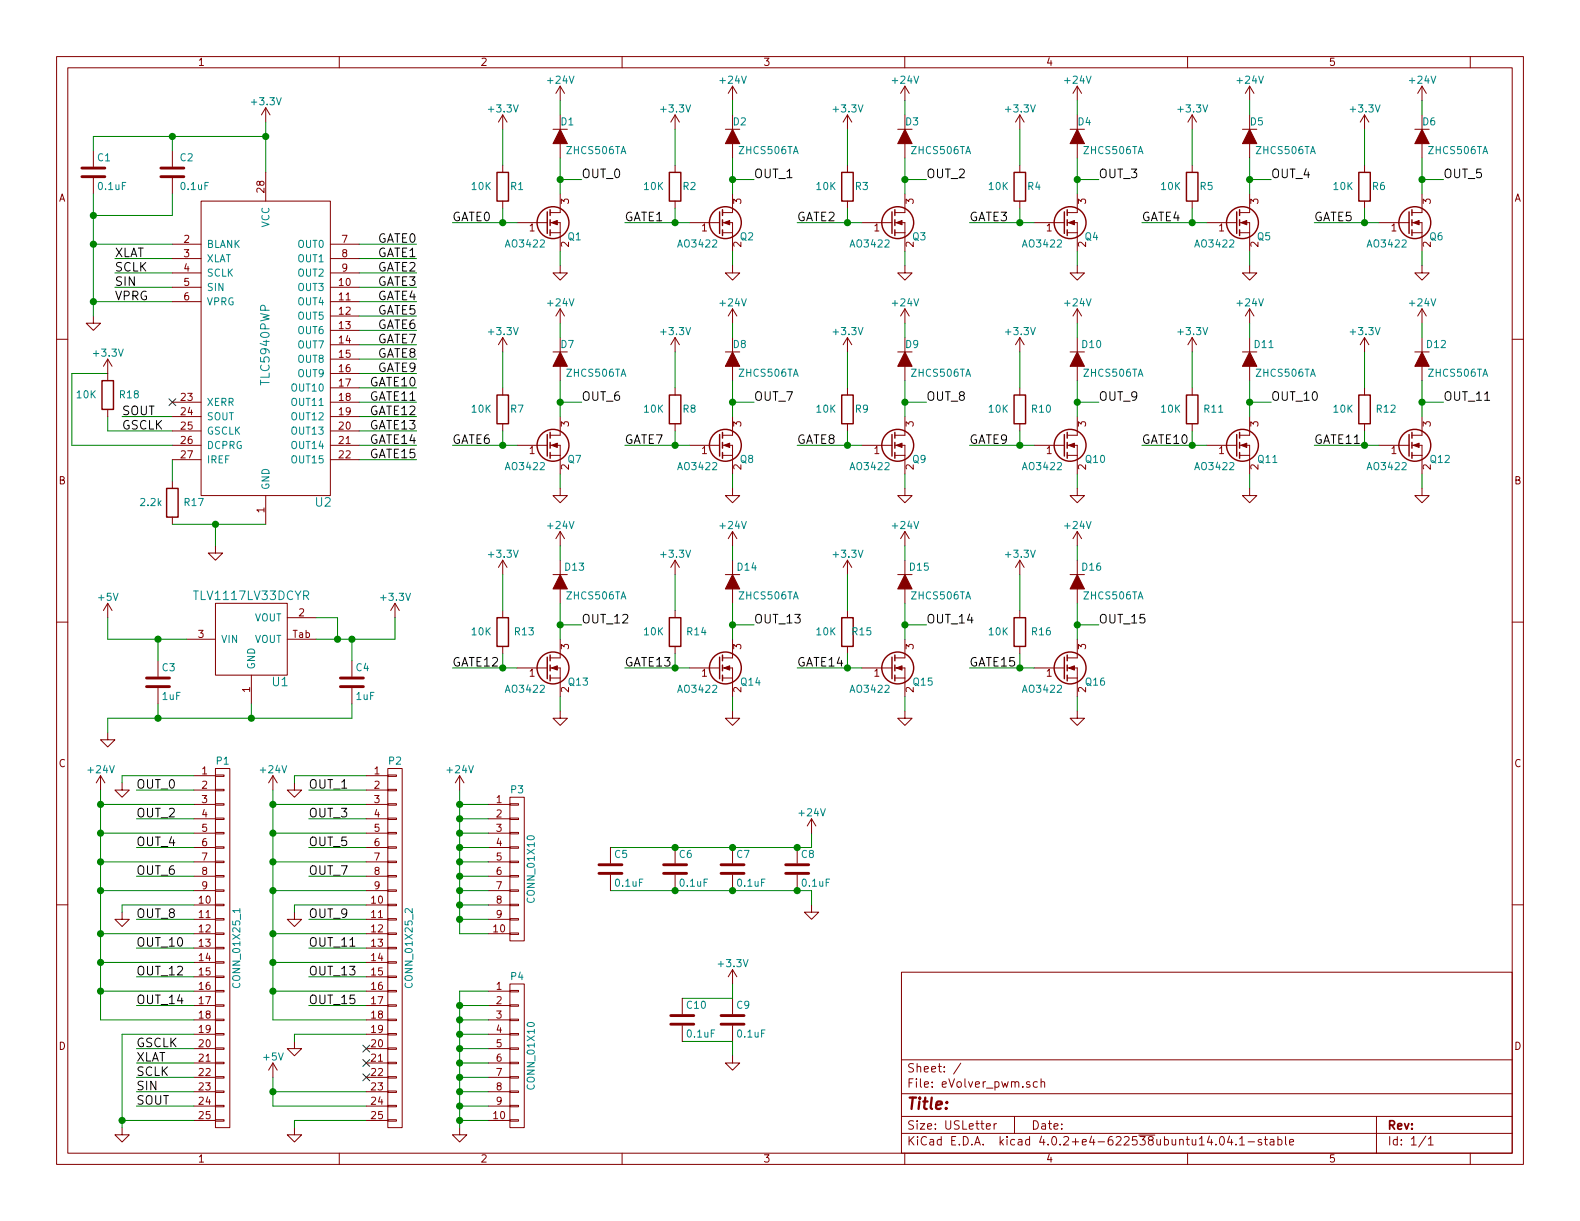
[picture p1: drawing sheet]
<svg xmlns="http://www.w3.org/2000/svg" width="279mm" height="216mm" viewBox="0 0 279 216" stroke-linecap="round" stroke-linejoin="round" font-family="sans-serif">
<g fill="none" stroke="#840000" stroke-width=".18">
<path d="M10 10h259.4v195.9h-259.4zM12 12h255.4v191.9h-255.4zM47 19.1l-.8 1.2M47 19.1v2.5M47 19.1l.8 1.2M60 10v2M99.1 15.2v2.6M99.1 15.2l-.8 1.3M99.1 15.2l.7 1.3M110 10v2M129.5 15.2v2.6M129.5 15.2l-.7 1.3"/>
<path d="M129.5 15.2l.8 1.3M160 10v2M160 15.2v2.6M160 15.2l-.7 1.3M160 15.2l.8 1.3M190.5 15.2v2.6M190.5 15.2l-.8 1.3M190.5 15.2l.8 1.3M210 10v2M221 15.2v2.6M221 15.2l-.8 1.3M221 15.2l.7 1.3"/>
<path d="M251.5 15.2v2.6M251.5 15.2l-.8 1.3M251.5 15.2l.7 1.3M260 10v2M16.5 26.7v2.8M16.5 31.5v2.8M30.5 26.7v2.8M30.5 31.5v2.8M35.6 35.6h22.8v52h-22.8zM47 30.5v5.1M88.9 20.3v2.6M88.9 29.2v1.3"/>
<path d="M88.9 35.6v1.2M88.9 20.3l-.8 1.3M88.9 20.3l.8 1.3M91.4 39.4h5.4M97.3 39.4h1.8v5.1M97.8 22.9h2.5M99.1 34.3v3.3h-1.8M99.1 20.3v2.6M99.1 25.4v2.5M119.4 20.3v2.6M119.4 29.2v1.3M119.4 35.6v1.2"/>
<path d="M119.4 20.3l-.8 1.3M119.4 20.3l.7 1.3M121.9 39.4h5.4M127.8 39.4h1.7v5.1M128.3 22.9h2.5M129.5 34.3v3.3h-1.7M129.5 20.3v2.6M129.5 25.4v2.5M149.9 20.3v2.6M149.9 29.2v1.3M149.9 35.6v1.2M149.9 20.3l-.8 1.3"/>
<path d="M149.9 20.3l.7 1.3M152.4 39.4h5.3M158.2 39.4h1.8v5.1M158.7 22.9h2.6M160 34.3v3.3h-1.8M160 20.3v2.6M160 25.4v2.5M180.3 20.3v2.6M180.3 29.2v1.3M180.3 35.6v1.2M180.3 20.3l-.7 1.3M180.3 20.3l.8 1.3"/>
<path d="M182.9 39.4h5.3M188.7 39.4h1.8v5.1M189.2 22.9h2.6M190.5 34.3v3.3h-1.8M190.5 20.3v2.6M190.5 25.4v2.5M210.8 20.3v2.6M210.8 29.2v1.3M210.8 35.6v1.2M210.8 20.3l-.7 1.3M210.8 20.3l.8 1.3M213.4 39.4h5.3"/>
<path d="M219.2 39.4h1.8v5.1M219.7 22.9h2.5M221 34.3v3.3h-1.8M221 20.3v2.6M221 25.4v2.5M241.3 20.3v2.6M241.3 29.2v1.3M241.3 35.6v1.2M241.3 20.3l-.8 1.3M241.3 20.3l.8 1.3M243.8 39.4h5.4M249.7 39.4h1.8v5.1"/>
<path d="M250.2 22.9h2.5M251.5 34.3v3.3h-1.8M251.5 20.3v2.6M251.5 25.4v2.5M10 60h2M16.5 55.9v1.3h1.3l-1.3 1.2-1.3-1.2h1.3M30.5 43.2h5.1M30.5 45.7h5.1M30.5 48.3h5.1M30.5 50.8h5.1M30.5 53.3h5.1M58.4 43.2h5.1"/>
<path d="M58.4 45.7h5.1M58.4 48.3h5.1M58.4 50.8h5.1M58.4 53.3h5.1M58.4 55.9h5.1M58.4 58.4h5.1M88.9 59.7v2.5M88.9 59.7l-.8 1.3M88.9 59.7l.8 1.3M97.3 41.1h1.8M99.1 47v1.3h1.2l-1.2 1.2-1.3-1.2h1.3M99.1 54.6v2.6"/>
<path d="M99.1 59.7v2.5M99.1 54.6l-.8 1.3M99.1 54.6l.7 1.3M119.4 59.7v2.5M119.4 59.7l-.8 1.3M119.4 59.7l.7 1.3M127.8 41.1h1.7M129.5 47v1.3h1.3l-1.3 1.2-1.2-1.2h1.2M129.5 54.6v2.6M129.5 59.7v2.5M129.5 54.6l-.7 1.3M129.5 54.6l.8 1.3"/>
<path d="M149.9 59.7v2.5M149.9 59.7l-.8 1.3M149.9 59.7l.7 1.3M158.2 41.1h1.8M160 47v1.3h1.3l-1.3 1.2-1.3-1.2h1.3M160 54.6v2.6M160 59.7v2.5M160 54.6l-.7 1.3M160 54.6l.8 1.3M180.3 59.7v2.5M180.3 59.7l-.7 1.3M180.3 59.7l.8 1.3"/>
<path d="M188.7 41.1h1.8M190.5 47v1.3h1.3l-1.3 1.2-1.3-1.2h1.3M190.5 54.6v2.6M190.5 59.7v2.5M190.5 54.6l-.8 1.3M190.5 54.6l.8 1.3M210.8 59.7v2.5M210.8 59.7l-.7 1.3M210.8 59.7l.8 1.3M219.2 41.1h1.8M221 47v1.3h1.2l-1.2 1.2-1.3-1.2h1.3M221 54.6v2.6"/>
<path d="M221 59.7v2.5M221 54.6l-.8 1.3M221 54.6l.7 1.3M241.3 59.7v2.5M241.3 59.7l-.8 1.3M241.3 59.7l.8 1.3M249.7 41.1h1.8M251.5 47v1.3h1.2l-1.2 1.2-1.3-1.2h1.3M251.5 54.6v2.6M251.5 59.7v2.5M251.5 54.6l-.8 1.3M251.5 54.6l.7 1.3"/>
<path d="M267.4 60h2M19 63.5v3.8M19 72.4v1.3M19 63.5l-.7 1.3M19 63.5l.8 1.3M30.5 76.2h5.1M30.5 78.7h5.1M30.5 71.1h5.1M30.5 73.7h5.1M58.4 76.2h5.1M58.4 78.7h5.1M58.4 71.1h5.1"/>
<path d="M58.4 61h5.1M58.4 73.7h5.1M58.4 63.5h5.1M58.4 66h5.1M58.4 68.6h5.1M88.9 68.6v1.3M88.9 74.9v1.3M91.4 78.7h5.4M97.3 78.7h1.8v5.1M97.8 62.2h2.5M99.1 64.8v2.5M99.1 73.7v3.3h-1.8"/>
<path d="M119.4 68.6v1.3M119.4 74.9v1.3M121.9 78.7h5.4M127.8 78.7h1.7v5.1M128.3 62.2h2.5M129.5 64.8v2.5M129.5 73.7v3.3h-1.7M149.9 68.6v1.3M149.9 74.9v1.3M152.4 78.7h5.3M158.2 78.7h1.8v5.1M158.7 62.2h2.6"/>
<path d="M160 64.8v2.5M160 73.7v3.3h-1.8M180.3 68.6v1.3M180.3 74.9v1.3M182.9 78.7h5.3M188.7 78.7h1.8v5.1M189.2 62.2h2.6M190.5 64.8v2.5M190.5 73.7v3.3h-1.8M210.8 68.6v1.3M210.8 74.9v1.3M213.4 78.7h5.3"/>
<path d="M219.2 78.7h1.8v5.1M219.7 62.2h2.5M221 64.8v2.5M221 73.7v3.3h-1.8M241.3 68.6v1.3M241.3 74.9v1.3M243.8 78.7h5.4M249.7 78.7h1.8v5.1M250.2 62.2h2.5M251.5 64.8v2.5M251.5 73.7v3.3h-1.8M30.5 85.1v1.3"/>
<path d="M30.5 91.4v1.3M30.5 81.3h5.1M38.1 96.5v1.3h1.3l-1.3 1.3-1.3-1.3h1.3M47 87.6v5.1M58.4 81.3h5.1M88.9 99.1v2.5M88.9 99.1l-.8 1.2M88.9 99.1l.8 1.2M97.3 80.5h1.8M99.1 86.4v1.2h1.2l-1.2 1.3-1.3-1.3h1.3M99.1 94v2.5M99.1 99.1v2.5"/>
<path d="M99.1 94l-.8 1.3M99.1 94l.7 1.3M119.4 99.1v2.5M119.4 99.1l-.8 1.2M119.4 99.1l.7 1.2M127.8 80.5h1.7M129.5 86.4v1.2h1.3l-1.3 1.3-1.2-1.3h1.2M129.5 94v2.5M129.5 99.1v2.5M129.5 94l-.7 1.3M129.5 94l.8 1.3M149.9 99.1v2.5"/>
<path d="M149.9 99.1l-.8 1.2M149.9 99.1l.7 1.2M158.2 80.5h1.8M160 86.4v1.2h1.3l-1.3 1.3-1.3-1.3h1.3M160 94v2.5M160 99.1v2.5M160 94l-.7 1.3M160 94l.8 1.3M180.3 99.1v2.5M180.3 99.1l-.7 1.2M180.3 99.1l.8 1.2M188.7 80.5h1.8"/>
<path d="M190.5 86.4v1.2h1.3l-1.3 1.3-1.3-1.3h1.3M190.5 94v2.5M190.5 99.1v2.5M190.5 94l-.8 1.3M190.5 94l.8 1.3M219.2 80.5h1.8M221 86.4v1.2h1.2l-1.2 1.3-1.3-1.3h1.3M249.7 80.5h1.8M251.5 86.4v1.2h1.2l-1.2 1.3-1.3-1.3h1.3M10 110h2M19 106.7l-.7 1.3M19 106.7v2.5"/>
<path d="M19 106.7l.8 1.3M27.9 116.8v2.8M33 113h5.1M38.1 106.7h12.7v12.7h-12.7zM44.4 119.4v5.1M50.8 109.2h5.1M50.8 113h5.1M62.2 116.8v2.8M69.8 106.7l-.7 1.3M69.8 106.7v2.5M69.8 106.7l.8 1.3M88.9 108v1.2"/>
<path d="M88.9 114.3v1.3M91.4 118.1h5.4M97.3 118.1h1.8v5.1M97.3 119.9h1.8M97.8 101.6h2.5M99.1 104.1v2.6M99.1 113v3.3h-1.8M119.4 108v1.2M119.4 114.3v1.3M121.9 118.1h5.4M127.8 118.1h1.7v5.1M127.8 119.9h1.7"/>
<path d="M128.3 101.6h2.5M129.5 104.1v2.6M129.5 113v3.3h-1.7M149.9 108v1.2M149.9 114.3v1.3M152.4 118.1h5.3M158.2 118.1h1.8v5.1M158.2 119.9h1.8M158.7 101.6h2.6M160 104.1v2.6M160 113v3.3h-1.8M180.3 108v1.2"/>
<path d="M180.3 114.3v1.3M182.9 118.1h5.3M188.7 118.1h1.8v5.1M188.7 119.9h1.8M189.2 101.6h2.6M190.5 104.1v2.6M190.5 113v3.3h-1.8M267.4 110h2M17.8 137.2l-.8 1.2M17.8 137.2v2.5M17.8 137.2l.7 1.2M19 129.5v1.3h1.3l-1.3 1.3-1.2-1.3h1.2"/>
<path d="M21.6 138.4v1.3h1.3l-1.3 1.3-1.3-1.3h1.3M27.9 121.7v2.8M34.3 137.2h3.8M34.3 139.7h3.8M38.1 135.9h2.5v63.5h-2.5zM38.1 139.6h1.5v.2h-1.5zM38.1 137h1.5v.3h-1.5zM48.3 137.2l-.8 1.2M48.3 137.2v2.5M48.3 137.2l.7 1.2M52.1 138.4v1.3h1.2l-1.2 1.3-1.3-1.3h1.3M62.2 121.7v2.8"/>
<path d="M64.8 137.2h3.8M64.8 139.7h3.8M68.6 135.9h2.5v63.5h-2.5zM68.6 139.6h1.5v.2h-1.5zM68.6 137h1.5v.3h-1.5zM81.3 137.2l-.8 1.2M81.3 137.2v2.5M81.3 137.2l.7 1.2M99.1 125.7v1.3h1.2l-1.2 1.3-1.3-1.3h1.3M129.5 125.7v1.3h1.3l-1.3 1.3-1.2-1.3h1.2M160 125.7v1.3h1.3l-1.3 1.3-1.3-1.3h1.3M190.5 125.7v1.3h1.3l-1.3 1.3-1.3-1.3h1.3"/>
<path d="M10 160h2M34.3 142.2h3.8M34.3 144.8h3.8M34.3 147.3h3.8M34.3 149.9h3.8M34.3 152.4h3.8M34.3 154.9h3.8M34.3 157.5h3.8M38.1 159.9h1.5v.2h-1.5zM38.1 157.4h1.5v.2h-1.5zM38.1 154.8h1.5v.3h-1.5zM38.1 152.3h1.5v.2h-1.5z"/>
<path d="M38.1 149.7h1.5v.3h-1.5zM38.1 147.2h1.5v.2h-1.5zM38.1 144.7h1.5v.2h-1.5zM38.1 142.1h1.5v.3h-1.5zM64.8 142.2h3.8M64.8 144.8h3.8M64.8 147.3h3.8M64.8 149.9h3.8M64.8 152.4h3.8M64.8 154.9h3.8M64.8 157.5h3.8M68.6 159.9h1.5v.2h-1.5z"/>
<path d="M68.6 157.4h1.5v.2h-1.5zM68.6 154.8h1.5v.3h-1.5zM68.6 152.3h1.5v.2h-1.5zM68.6 149.7h1.5v.3h-1.5zM68.6 147.2h1.5v.2h-1.5zM68.6 144.7h1.5v.2h-1.5zM68.6 142.1h1.5v.3h-1.5zM86.4 142.2h3.8M86.4 144.8h3.8M86.4 147.3h3.8M86.4 149.9h3.8M86.4 152.4h3.8"/>
<path d="M86.4 154.9h3.8M86.4 157.5h3.8M90.2 159.9h1.5v.2h-1.5zM90.2 157.4h1.5v.2h-1.5zM90.2 154.8h1.5v.3h-1.5zM90.2 152.3h1.5v.2h-1.5zM90.2 149.7h1.5v.3h-1.5zM90.2 147.2h1.5v.2h-1.5zM90.2 144.7h1.5v.2h-1.5zM90.2 142.1h1.5v.3h-1.5zM90.2 141h2.5v25.4h-2.5zM107.9 149.9v2.8"/>
<path d="M107.9 154.7v2.8M119.4 149.9v2.8M119.4 154.7v2.8M129.5 149.9v2.8M129.5 154.7v2.8M141 149.9v2.8M141 154.7v2.8M143.5 144.8l-.8 1.3M143.5 144.8v2.5M143.5 144.8l.8 1.3M267.4 160h2M21.6 161.3v1.3h1.3l-1.3 1.2-1.3-1.2h1.3"/>
<path d="M34.3 160h3.8M34.3 162.6h3.8M34.3 165.1h3.8M34.3 167.6h3.8M34.3 170.2h3.8M34.3 172.7h3.8M34.3 175.3h3.8M34.3 177.8h3.8M38.1 177.7h1.5v.2h-1.5zM38.1 175.1h1.5v.3h-1.5zM38.1 172.6h1.5v.2h-1.5zM38.1 170.1h1.5v.2h-1.5z"/>
<path d="M38.1 167.5h1.5v.3h-1.5zM38.1 165h1.5v.2h-1.5zM38.1 162.4h1.5v.3h-1.5zM52.1 161.3v1.3h1.2l-1.2 1.2-1.3-1.2h1.3M64.8 160h3.8M64.8 162.6h3.8M64.8 165.1h3.8M64.8 167.6h3.8M64.8 170.2h3.8M64.8 172.7h3.8M64.8 175.3h3.8M64.8 177.8h3.8"/>
<path d="M68.6 177.7h1.5v.2h-1.5zM68.6 175.1h1.5v.3h-1.5zM68.6 172.6h1.5v.2h-1.5zM68.6 170.1h1.5v.2h-1.5zM68.6 167.5h1.5v.3h-1.5zM68.6 165h1.5v.2h-1.5zM68.6 162.4h1.5v.3h-1.5zM86.4 160h3.8M86.4 162.6h3.8M86.4 165.1h3.8M86.4 175.3h3.8M86.4 177.8h3.8"/>
<path d="M90.2 165h1.5v.2h-1.5zM90.2 162.4h1.5v.3h-1.5zM90.2 177.7h1.5v.2h-1.5zM90.2 175.1h1.5v.3h-1.5zM90.2 174h2.5v25.4h-2.5zM120.6 176.5v2.8M129.5 171.5v2.5M129.5 176.5v2.8M129.5 171.5l-.7 1.2M129.5 171.5l.8 1.2M143.5 160v1.3h1.3l-1.3 1.3-1.3-1.3h1.3M159.4 171.9h108v32h-108z"/>
<path d="M21.6 199.4v1.3h1.3l-1.3 1.2-1.3-1.2h1.3M34.3 185.4h3.8M34.3 188h3.8M34.3 190.5h3.8M34.3 193h3.8M34.3 195.6h3.8M34.3 198.1h3.8M34.3 180.3h3.8M34.3 182.9h3.8M38.1 198h1.5v.2h-1.5zM38.1 195.5h1.5v.2h-1.5zM38.1 192.9h1.5v.3h-1.5z"/>
<path d="M38.1 190.4h1.5v.2h-1.5zM38.1 187.8h1.5v.3h-1.5zM38.1 185.3h1.5v.2h-1.5zM38.1 182.8h1.5v.2h-1.5zM38.1 180.2h1.5v.3h-1.5zM48.3 188v2.5M48.3 188l-.8 1.2M48.3 188l.7 1.2M52.1 199.4v1.3h1.2l-1.2 1.2-1.3-1.2h1.3M52.1 184.2v1.2h1.2l-1.2 1.3-1.3-1.3h1.3M64.8 185.4h3.8M64.8 188h3.8"/>
<path d="M64.8 190.5h3.8M64.8 193h3.8M64.8 195.6h3.8M64.8 198.1h3.8M64.8 180.3h3.8M64.8 182.9h3.8M68.6 198h1.5v.2h-1.5zM68.6 195.5h1.5v.2h-1.5zM68.6 192.9h1.5v.3h-1.5zM68.6 190.4h1.5v.2h-1.5zM68.6 187.8h1.5v.3h-1.5zM68.6 185.3h1.5v.2h-1.5z"/>
<path d="M68.6 182.8h1.5v.2h-1.5zM68.6 180.2h1.5v.3h-1.5zM81.3 199.4v1.3h1.2l-1.2 1.2-1.3-1.2h1.3M86.4 185.4h3.8M86.4 188h3.8M86.4 190.5h3.8M86.4 193h3.8M86.4 195.6h3.8M86.4 198.1h3.8M86.4 180.3h3.8M86.4 182.9h3.8M90.2 198h1.5v.2h-1.5z"/>
<path d="M90.2 195.5h1.5v.2h-1.5zM90.2 192.9h1.5v.3h-1.5zM90.2 190.4h1.5v.2h-1.5zM90.2 187.8h1.5v.3h-1.5zM90.2 185.3h1.5v.2h-1.5zM90.2 182.8h1.5v.2h-1.5zM90.2 180.2h1.5v.3h-1.5zM120.6 181.4v2.8M129.5 186.7v1.3h1.3l-1.3 1.2-1.2-1.2h1.2M129.5 181.4v2.8M159.4 197.4h108M159.4 193.4h108"/>
<path d="M159.4 187.4h108M169.9 188l-1.3 1.9M174.4 199.2l.7-.2v-.2l-.4-.1-.3 .2 .1 .7h.6M175.8 198.7v1M176.2 198.7l-.4 .3M179.4 197.4v3M182.1 191.3a.37 .37 0 0 0-.6 .2l.1 .2 .5 .1 .1 .2-.3 .3-.4-.1M183.4 191.3h-.4l-.3 .2 .1 .6 .2 .2 .4-.1M184.1 191.4l.2-.1h.4v1M184.1 190.8v1.5M243.4 197.4v6.5M60 203.9v2"/>
<path d="M110 203.9v2M159.4 200.4h108M160 203.9v2M210 203.9v2M215.8 201.1l.2-.1a.81 .81 0 0 1 .6 .6 .81 .81 0 0 1-.3 .8l-.1 .1a.79 .79 0 0 1-.4-1.4zM217.4 200.9l-.3 1.1h.9M217.8 201.5v1M218.6 202.3v.2M219.2 201.4l.4-.4v1.5M219.2 202.5h.9M220.7 201.9h1.1M223.1 201.5a.37 .37 0 0 0-.6 .2l.1 .2 .5 .1v.2l-.2 .3-.4-.1"/>
<path d="M223.6 201.5h.5M223.8 201v1.3l.3 .2M224.6 201.5h.6l.1 1M225.3 201.8l-.5 .1-.2 .2 .2 .4 .5-.1M226 201.5h.4l.3 .3-.1 .6h-.6M226 201v1.5M227.3 201v1.3l.2 .2M228 202l.8-.2-.1-.3h-.4l-.3 .2 .1 .7h.6M252.1 200.9l-1.2 1.9M252.6 201.4l.4-.4v1.5M252.6 202.5h.8M260 203.9v2"/>
</g>
<g fill="none" stroke="#840000" stroke-width=".51">
<path d="M14.5 31.2h4M14.5 29.7h4M28.4 31.2h4.1M28.4 29.7h4.1M25.9 119.9h4.1M60.2 119.9h4.1M25.9 121.4h4.1M60.2 121.4h4.1M105.9 154.4h4.1M105.9 152.9h4.1M117.3 154.4h4.1M117.3 152.9h4.1"/>
<path d="M127.5 154.4h4.1M127.5 152.9h4.1M138.9 154.4h4.1M138.9 152.9h4.1M118.6 179.6h4.1M127.5 179.6h4.1M118.6 181.1h4.1M127.5 181.1h4.1"/>
</g>
<g fill="none" stroke="#840000" stroke-width=".25">
<path d="M87.9 30.5h2v5.1h-2zM96.8 37.5v3.8M97.3 37.1v1M97.3 38.9v1M118.4 30.5h2v5.1h-2zM127.3 37.5v3.8M127.8 37.1v1M127.8 38.9v1M148.8 30.5h2.1v5.1h-2.1zM157.7 37.5v3.8M158.2 37.1v1M158.2 38.9v1"/>
<path d="M179.3 30.5h2.1v5.1h-2.1zM188.2 37.5v3.8M188.7 37.1v1M188.7 38.9v1M209.8 30.5h2v5.1h-2zM218.7 37.5v3.8M219.2 37.1v1M219.2 38.9v1M240.3 30.5h2v5.1h-2zM249.2 37.5v3.8M249.7 37.1v1M249.7 38.9v1"/>
<path d="M97.3 40.6v1.1M127.8 40.6v1.1M158.2 40.6v1.1M188.7 40.6v1.1M219.2 40.6v1.1M249.7 40.6v1.1M18 67.3h2.1v5.1h-2.1zM87.9 69.9h2v5h-2zM96.8 76.8v3.8M97.3 76.5v1M97.3 78.2v1M118.4 69.9h2v5h-2z"/>
<path d="M127.3 76.8v3.8M127.8 76.5v1M127.8 78.2v1M148.8 69.9h2.1v5h-2.1zM157.7 76.8v3.8M158.2 76.5v1M158.2 78.2v1M179.3 69.9h2.1v5h-2.1zM188.2 76.8v3.8M188.7 76.5v1M188.7 78.2v1M209.8 69.9h2v5h-2z"/>
<path d="M218.7 76.8v3.8M219.2 76.5v1M219.2 78.2v1M240.3 69.9h2v5h-2zM249.2 76.8v3.8M249.7 76.5v1M249.7 78.2v1M29.5 86.4h2v5h-2zM97.3 80v1M127.8 80v1M158.2 80v1M188.7 80v1"/>
<path d="M219.2 80v1M249.7 80v1M87.9 109.2h2v5.1h-2zM96.8 116.2v3.8M97.3 115.8v1M97.3 117.6v1M97.3 119.4v1M118.4 109.2h2v5.1h-2zM127.3 116.2v3.8M127.8 115.8v1M127.8 117.6v1M127.8 119.4v1"/>
<path d="M148.8 109.2h2.1v5.1h-2.1zM157.7 116.2v3.8M158.2 115.8v1M158.2 117.6v1M158.2 119.4v1M179.3 109.2h2.1v5.1h-2.1zM188.2 116.2v3.8M188.7 115.8v1M188.7 117.6v1M188.7 119.4v1"/>
<circle cx="97.8" cy="39.4" r="2.82"/>
<circle cx="128.3" cy="39.4" r="2.82"/>
<circle cx="158.7" cy="39.4" r="2.82"/>
<circle cx="189.2" cy="39.4" r="2.82"/>
<circle cx="219.7" cy="39.4" r="2.82"/>
<circle cx="250.2" cy="39.4" r="2.82"/>
<circle cx="97.8" cy="78.7" r="2.82"/>
<circle cx="128.3" cy="78.7" r="2.82"/>
<circle cx="158.7" cy="78.7" r="2.82"/>
<circle cx="189.2" cy="78.7" r="2.82"/>
<circle cx="219.7" cy="78.7" r="2.82"/>
<circle cx="250.2" cy="78.7" r="2.82"/>
<circle cx="97.8" cy="118.1" r="2.82"/>
<circle cx="128.3" cy="118.1" r="2.82"/>
<circle cx="158.7" cy="118.1" r="2.82"/>
<circle cx="189.2" cy="118.1" r="2.82"/>
</g>
<path d="M42.4 160.7v.7" fill="none" stroke="#008484" stroke-width=".18"/>
<path d="M29.9 70.5l1.2 1.2M31.1 70.5l-1.2 1.2M64.2 189.9l1.2 1.2M64.2 187.4l1.2 1.2M64.2 184.8l1.2 1.2M65.4 189.9l-1.2 1.2M65.4 187.4l-1.2 1.2M65.4 184.8l-1.2 1.2" fill="none" stroke="#000084" stroke-width=".18"/>
<g fill="none" stroke="#008400" stroke-width=".18">
<path d="M99.1 17.8v2.5M129.5 17.8v2.5M160 17.8v2.5M190.5 17.8v2.5M221 17.8v2.5M251.5 17.8v2.5M16.5 34.3v21.6M30.5 24.1v2.6M30.5 34.3v3.8h-14M47 21.6v8.9M47 24.1h-30.5v2.6M80 39.4h11.4"/>
<path d="M88.9 22.9v6.3M88.9 36.8v2.6M99.1 27.9v6.4M99.1 31.8h3.8M110.5 39.4h11.4M119.4 22.9v6.3M119.4 36.8v2.6M129.5 31.8h3.8M129.5 27.9v6.4M141 39.4h11.4M149.9 22.9v6.3M149.9 36.8v2.6"/>
<path d="M160 31.8h3.8M160 27.9v6.4M171.4 39.4h11.5M180.3 22.9v6.3M180.3 36.8v2.6M190.5 31.8h3.8M190.5 27.9v6.4M201.9 39.4h11.5M210.8 22.9v6.3M210.8 36.8v2.6M221 31.8h3.8M221 27.9v6.4"/>
<path d="M232.4 39.4h11.4M241.3 22.9v6.3M241.3 36.8v2.6M251.5 31.8h3.8M251.5 27.9v6.4M16.5 43.2h14M16.5 53.3h14M20.3 45.7h10.2M20.3 48.3h10.2M20.3 50.8h10.2M63.5 43.2h10.2M63.5 45.7h10.2"/>
<path d="M63.5 48.3h10.2M63.5 50.8h10.2M63.5 53.3h10.2M63.5 55.9h10.2M63.5 58.4h10.2M99.1 44.5v2.5M99.1 57.2v2.5M129.5 44.5v2.5M129.5 57.2v2.5M160 44.5v2.5M160 57.2v2.5M190.5 44.5v2.5"/>
<path d="M190.5 57.2v2.5M221 44.5v2.5M221 57.2v2.5M251.5 44.5v2.5M251.5 57.2v2.5M19 73.7v2.5h11.5M19 66h-6.3v12.7h17.8M21.6 73.7h8.9M63.5 61h10.2M63.5 63.5h10.2M63.5 66h10.2M63.5 68.6h10.2"/>
<path d="M63.5 71.1h10.2M63.5 73.7h10.2M63.5 76.2h10.2M63.5 78.7h10.2M80 78.7h11.4M88.9 62.2v6.4M88.9 76.2v2.5M99.1 71.1h3.8M99.1 67.3v6.4M110.5 78.7h11.4M119.4 62.2v6.4M119.4 76.2v2.5"/>
<path d="M129.5 71.1h3.8M129.5 67.3v6.4M141 78.7h11.4M149.9 62.2v6.4M149.9 76.2v2.5M160 71.1h3.8M160 67.3v6.4M171.4 78.7h11.5M180.3 62.2v6.4M180.3 76.2v2.5M190.5 71.1h3.8M190.5 67.3v6.4"/>
<path d="M201.9 78.7h11.5M210.8 62.2v6.4M210.8 76.2v2.5M221 71.1h3.8M221 67.3v6.4M232.4 78.7h11.4M241.3 62.2v6.4M241.3 76.2v2.5M251.5 71.1h3.8M251.5 67.3v6.4M30.5 81.3v3.8M30.5 92.7h16.5"/>
<path d="M38.1 92.7v3.8M63.5 81.3h10.2M99.1 83.8v2.6M99.1 96.5v2.6M129.5 83.8v2.6M129.5 96.5v2.6M160 83.8v2.6M160 96.5v2.6M190.5 83.8v2.6M190.5 96.5v2.6M221 83.8v2.6M251.5 83.8v2.6"/>
<path d="M19 109.2v3.8h14M27.9 113v3.8M55.9 109.2h3.8v3.8M62.2 113v3.8M69.8 109.2v3.8h-13.9M80 118.1h11.4M88.9 101.6v6.4M88.9 115.6v2.5M99.1 106.7v6.3M99.1 110.5h3.8M110.5 118.1h11.4M119.4 101.6v6.4"/>
<path d="M119.4 115.6v2.5M129.5 106.7v6.3M129.5 110.5h3.8M141 118.1h11.4M149.9 101.6v6.4M149.9 115.6v2.5M160 106.7v6.3M160 110.5h3.8M171.4 118.1h11.5M180.3 101.6v6.4M180.3 115.6v2.5M190.5 106.7v6.3"/>
<path d="M190.5 110.5h3.8M17.8 139.7v40.6h16.5M24.1 139.7h10.2M27.9 124.5v2.5M34.3 137.2h-12.7v1.2M44.4 124.5v2.5M48.3 139.7v40.6h16.5M54.6 139.7h10.2M62.2 124.5v2.5h-43.2v2.5M64.8 137.2h-12.7v1.2M81.3 139.7v25.4h5.1M99.1 123.2v2.5"/>
<path d="M129.5 123.2v2.5M160 123.2v2.5M190.5 123.2v2.5M17.8 142.2h16.5M17.8 147.3h16.5M17.8 152.4h16.5M17.8 157.5h16.5M24.1 144.8h10.2M24.1 149.9h10.2M24.1 154.9h10.2M48.3 142.2h16.5M48.3 147.3h16.5"/>
<path d="M48.3 152.4h16.5M48.3 157.5h16.5M54.6 144.8h10.2M54.6 149.9h10.2M54.6 154.9h10.2M81.3 144.8h5.1M81.3 149.9h5.1M81.3 154.9h5.1M81.3 142.2h5.1M81.3 147.3h5.1M81.3 152.4h5.1M81.3 157.5h5.1"/>
<path d="M107.9 157.5h35.6v2.5M143.5 147.3v2.6h-35.6M17.8 165.1h16.5M17.8 170.2h16.5M17.8 175.3h16.5M24.1 162.6h10.2M24.1 167.6h10.2M24.1 172.7h10.2M24.1 177.8h10.2M34.3 160h-12.7v1.3M48.3 165.1h16.5M48.3 170.2h16.5"/>
<path d="M48.3 175.3h16.5M54.6 162.6h10.2M54.6 167.6h10.2M54.6 172.7h10.2M54.6 177.8h10.2M64.8 160h-12.7v1.3M81.3 162.6h5.1M81.3 177.8h5.1M81.3 160h5.1M86.4 175.3h-5.1v24.1M129.5 174v2.5h-8.9M21.6 198.1h12.7"/>
<path d="M24.1 185.4h10.2M24.1 188h10.2M24.1 190.5h10.2M24.1 193h10.2M24.1 195.6h10.2M34.3 182.9h-12.7v16.5M48.3 193h16.5M48.3 190.5v5.1h16.5M64.8 182.9h-12.7v1.3M64.8 198.1h-12.7v1.3M81.3 185.4h5.1M81.3 188h5.1"/>
<path d="M81.3 190.5h5.1M81.3 193h5.1M81.3 195.6h5.1M81.3 180.3h5.1M81.3 198.1h5.1M81.3 182.9h5.1M120.6 184.2h8.9v2.5"/>
</g>
<g fill="#008400" stroke="#008400" stroke-width=".25">
<circle cx="44.5" cy="127" r=".51"/>
<circle cx="62.2" cy="113" r=".51"/>
<circle cx="27.9" cy="113" r=".51"/>
<circle cx="27.9" cy="127" r=".51"/>
<circle cx="38.1" cy="92.7" r=".51"/>
<circle cx="17.8" cy="142.2" r=".51"/>
<circle cx="17.8" cy="147.3" r=".51"/>
<circle cx="17.8" cy="152.4" r=".51"/>
<circle cx="17.8" cy="157.5" r=".51"/>
<circle cx="17.8" cy="165.1" r=".51"/>
<circle cx="17.8" cy="170.2" r=".51"/>
<circle cx="17.8" cy="175.3" r=".51"/>
<circle cx="48.3" cy="142.2" r=".51"/>
<circle cx="48.3" cy="147.3" r=".51"/>
<circle cx="48.3" cy="152.4" r=".51"/>
<circle cx="48.3" cy="157.5" r=".51"/>
<circle cx="48.3" cy="165.1" r=".51"/>
<circle cx="48.3" cy="170.2" r=".51"/>
<circle cx="48.3" cy="175.3" r=".51"/>
<circle cx="21.6" cy="198.1" r=".51"/>
<circle cx="16.5" cy="53.3" r=".51"/>
<circle cx="16.5" cy="43.2" r=".51"/>
<circle cx="16.5" cy="38.1" r=".51"/>
<circle cx="47" cy="24.1" r=".51"/>
<circle cx="30.5" cy="24.1" r=".51"/>
<circle cx="81.3" cy="142.2" r=".51"/>
<circle cx="81.3" cy="144.8" r=".51"/>
<circle cx="81.3" cy="162.6" r=".51"/>
<circle cx="81.3" cy="160" r=".51"/>
<circle cx="81.3" cy="157.5" r=".51"/>
<circle cx="81.3" cy="154.9" r=".51"/>
<circle cx="81.3" cy="152.4" r=".51"/>
<circle cx="81.3" cy="149.9" r=".51"/>
<circle cx="81.3" cy="147.3" r=".51"/>
<circle cx="81.3" cy="177.8" r=".51"/>
<circle cx="81.3" cy="180.3" r=".51"/>
<circle cx="81.3" cy="182.9" r=".51"/>
<circle cx="81.3" cy="185.4" r=".51"/>
<circle cx="81.3" cy="188" r=".51"/>
<circle cx="81.3" cy="190.5" r=".51"/>
<circle cx="81.3" cy="193" r=".51"/>
<circle cx="81.3" cy="195.6" r=".51"/>
<circle cx="81.3" cy="198.1" r=".51"/>
<circle cx="88.9" cy="39.4" r=".51"/>
<circle cx="99.1" cy="31.8" r=".51"/>
<circle cx="59.7" cy="113" r=".51"/>
<circle cx="48.3" cy="193" r=".51"/>
<circle cx="119.4" cy="39.4" r=".51"/>
<circle cx="129.5" cy="31.8" r=".51"/>
<circle cx="149.9" cy="39.4" r=".51"/>
<circle cx="160" cy="31.8" r=".51"/>
<circle cx="180.3" cy="39.4" r=".51"/>
<circle cx="190.5" cy="31.8" r=".51"/>
<circle cx="210.8" cy="39.4" r=".51"/>
<circle cx="221" cy="31.8" r=".51"/>
<circle cx="241.3" cy="39.4" r=".51"/>
<circle cx="251.5" cy="31.8" r=".51"/>
<circle cx="88.9" cy="78.7" r=".51"/>
<circle cx="99.1" cy="71.1" r=".51"/>
<circle cx="119.4" cy="78.7" r=".51"/>
<circle cx="129.5" cy="71.1" r=".51"/>
<circle cx="149.9" cy="78.7" r=".51"/>
<circle cx="160" cy="71.1" r=".51"/>
<circle cx="180.3" cy="78.7" r=".51"/>
<circle cx="190.5" cy="71.1" r=".51"/>
<circle cx="210.8" cy="78.7" r=".51"/>
<circle cx="221" cy="71.1" r=".51"/>
<circle cx="241.3" cy="78.7" r=".51"/>
<circle cx="251.5" cy="71.1" r=".51"/>
<circle cx="88.9" cy="118.1" r=".51"/>
<circle cx="99.1" cy="110.5" r=".51"/>
<circle cx="119.4" cy="118.1" r=".51"/>
<circle cx="129.5" cy="110.5" r=".51"/>
<circle cx="149.9" cy="118.1" r=".51"/>
<circle cx="160" cy="110.5" r=".51"/>
<circle cx="180.3" cy="118.1" r=".51"/>
<circle cx="190.5" cy="110.5" r=".51"/>
<circle cx="119.4" cy="149.9" r=".51"/>
<circle cx="119.4" cy="157.5" r=".51"/>
<circle cx="129.5" cy="157.5" r=".51"/>
<circle cx="129.5" cy="149.9" r=".51"/>
<circle cx="141" cy="149.9" r=".51"/>
<circle cx="141" cy="157.5" r=".51"/>
</g>
<g fill="#840000" stroke="#840000" stroke-width=".18">
<path d="M97.5 39.4l1.1-.4v.8z"/>
<path d="M99.1 22.9l1.2 2.5h-2.5z"/>
<path d="M128 39.4l1-.4v.8z"/>
<path d="M129.5 22.9l1.3 2.5h-2.5z"/>
<path d="M158.5 39.4l1-.4v.8z"/>
<path d="M160 22.9l1.3 2.5h-2.6z"/>
<path d="M189 39.4l1-.4v.8z"/>
<path d="M190.5 22.9l1.3 2.5h-2.6z"/>
<path d="M219.5 39.4l1-.4v.8z"/>
<path d="M221 22.9l1.2 2.5h-2.5z"/>
<path d="M249.9 39.4l1.1-.4v.8z"/>
<path d="M251.5 22.9l1.2 2.5h-2.5z"/>
<path d="M97.5 78.7l1.1-.3v.7z"/>
<path d="M99.1 62.2l1.2 2.6h-2.5z"/>
<path d="M128 78.7l1-.3v.7z"/>
<path d="M129.5 62.2l1.3 2.6h-2.5z"/>
<path d="M158.5 78.7l1-.3v.7z"/>
<path d="M160 62.2l1.3 2.6h-2.6z"/>
<path d="M189 78.7l1-.3v.7z"/>
<path d="M190.5 62.2l1.3 2.6h-2.6z"/>
<path d="M219.5 78.7l1-.3v.7z"/>
<path d="M221 62.2l1.2 2.6h-2.5z"/>
<path d="M249.9 78.7l1.1-.3v.7z"/>
<path d="M251.5 62.2l1.2 2.6h-2.5z"/>
<path d="M97.5 118.1l1.1-.4v.8z"/>
<path d="M99.1 101.6l1.2 2.5h-2.5z"/>
<path d="M128 118.1l1-.4v.8z"/>
<path d="M129.5 101.6l1.3 2.5h-2.5z"/>
<path d="M158.5 118.1l1-.4v.8z"/>
<path d="M160 101.6l1.3 2.5h-2.6z"/>
<path d="M189 118.1l1-.4v.8z"/>
<path d="M190.5 101.6l1.3 2.5h-2.6z"/>
</g>
<text font-size="2.8" fill="#840000" x="160.4" y="196.2">Title:</text>
<g font-size="2.1">
<text x="102.9" y="31.5">OUT_0</text>
<text x="133.3" y="31.5">OUT_1</text>
<text x="163.8" y="31.5">OUT_2</text>
<text x="194.3" y="31.5">OUT_3</text>
<text x="224.8" y="31.5">OUT_4</text>
<text x="255.3" y="31.5">OUT_5</text>
<text x="80" y="39.1">GATE0</text>
<text x="110.5" y="39.1">GATE1</text>
<text x="141" y="39.1">GATE2</text>
<text x="171.4" y="39.1">GATE3</text>
<text x="201.9" y="39.1">GATE4</text>
<text x="232.4" y="39.1">GATE5</text>
<text x="20.3" y="45.5">XLAT</text>
<text x="66.6" y="42.9">GATE0</text>
<text x="66.6" y="45.5">GATE1</text>
<text x="20.3" y="48">SCLK</text>
<text x="20.3" y="50.5">SIN</text>
<text x="20.3" y="53.1">VPRG</text>
<text x="66.6" y="48">GATE2</text>
<text x="66.6" y="50.5">GATE3</text>
<text x="66.6" y="53.1">GATE4</text>
<text x="66.6" y="55.6">GATE5</text>
<text x="66.6" y="58.2">GATE6</text>
<text x="66.6" y="60.7">GATE7</text>
<text x="66.6" y="63.2">GATE8</text>
<text x="66.6" y="65.8">GATE9</text>
<text x="65.4" y="68.3">GATE10</text>
<text x="65.4" y="70.9">GATE11</text>
<text x="102.9" y="70.9">OUT_6</text>
<text x="133.3" y="70.9">OUT_7</text>
<text x="163.8" y="70.9">OUT_8</text>
<text x="194.3" y="70.9">OUT_9</text>
<text x="224.8" y="70.9">OUT_10</text>
<text x="255.3" y="70.9">OUT_11</text>
<text x="21.6" y="73.4">SOUT</text>
<text x="21.6" y="75.9">GSCLK</text>
<text x="65.4" y="73.4">GATE12</text>
<text x="65.4" y="75.9">GATE13</text>
<text x="65.4" y="78.5">GATE14</text>
<text x="65.4" y="81">GATE15</text>
<text x="80" y="78.5">GATE6</text>
<text x="110.5" y="78.5">GATE7</text>
<text x="141" y="78.5">GATE8</text>
<text x="171.4" y="78.5">GATE9</text>
<text x="201.9" y="78.5">GATE10</text>
<text x="232.4" y="78.5">GATE11</text>
<text x="102.9" y="110.2">OUT_12</text>
<text x="133.3" y="110.2">OUT_13</text>
<text x="163.8" y="110.2">OUT_14</text>
<text x="194.3" y="110.2">OUT_15</text>
<text x="80" y="117.9">GATE12</text>
<text x="110.5" y="117.9">GATE13</text>
<text x="141" y="117.9">GATE14</text>
<text x="171.4" y="117.9">GATE15</text>
<text x="24.1" y="139.4">OUT_0</text>
<text x="54.6" y="139.4">OUT_1</text>
<text x="24.1" y="144.5">OUT_2</text>
<text x="24.1" y="149.6">OUT_4</text>
<text x="54.6" y="144.5">OUT_3</text>
<text x="54.6" y="149.6">OUT_5</text>
<text x="24.1" y="154.7">OUT_6</text>
<text x="54.6" y="154.7">OUT_7</text>
<text x="24.1" y="162.3">OUT_8</text>
<text x="24.1" y="167.4">OUT_10</text>
<text x="54.6" y="162.3">OUT_9</text>
<text x="54.6" y="167.4">OUT_11</text>
<text x="24.1" y="172.5">OUT_12</text>
<text x="54.6" y="172.5">OUT_13</text>
<text x="24.1" y="177.5">OUT_14</text>
<text x="54.6" y="177.5">OUT_15</text>
<text x="24.1" y="185.2">GSCLK</text>
<text x="24.1" y="187.7">XLAT</text>
<text x="24.1" y="190.2">SCLK</text>
<text x="24.1" y="192.8">SIN</text>
<text x="24.1" y="195.3">SOUT</text>
</g>
<g font-size="2.1" fill="#008484">
<text x="47.7" y="67.8" transform="rotate(-90 47.7 67.8)">TLC5940PWP</text>
<text x="55.8" y="89.6">U2</text>
<text x="34.5" y="106.1">TLV1117LV33DCYR</text>
<text x="48.2" y="121.3">U1</text>
</g>
<g font-size="2.1" fill="#840000">
<text x="160.4" y="189.6">Sheet: /</text>
<text x="160.4" y="192.3">File: eVolver_pwm.sch</text>
<text x="160.4" y="202.5">KiCad E.D.A. kicad 4.0.2+e4-622538ubuntu14.04.1-stable</text>
<text x="160.4" y="199.7">Size: USLetter</text>
<text x="182.4" y="199.7">Date:</text>
<text x="245.4" y="199.7">Rev:</text>
<text x="245.4" y="202.5">Id: 1/1</text>
</g>
<g font-size="1.8" fill="#840000">
<text x="35" y="11.6">1</text>
<text x="85" y="11.6">2</text>
<text x="135" y="11.6">3</text>
<text x="185" y="11.6">4</text>
<text x="235" y="11.6">5</text>
<text x="10.4" y="35.6">A</text>
<text x="46.7" y="34" transform="rotate(-90 46.7 34)">28</text>
<text x="267.8" y="35.6">A</text>
<text x="93.6" y="40.9">1</text>
<text x="100.6" y="36" transform="rotate(-90 100.6 36)">3</text>
<text x="124.1" y="40.9">1</text>
<text x="131.1" y="36" transform="rotate(-90 131.1 36)">3</text>
<text x="154.6" y="40.9">1</text>
<text x="161.5" y="36" transform="rotate(-90 161.5 36)">3</text>
<text x="185.1" y="40.9">1</text>
<text x="192" y="36" transform="rotate(-90 192 36)">3</text>
<text x="215.5" y="40.9">1</text>
<text x="222.5" y="36" transform="rotate(-90 222.5 36)">3</text>
<text x="246" y="40.9">1</text>
<text x="253" y="36" transform="rotate(-90 253 36)">3</text>
<text x="32.5" y="42.9">2</text>
<text x="32.5" y="45.5">3</text>
<text x="60.5" y="42.9">7</text>
<text x="60.5" y="45.5">8</text>
<text x="100.6" y="43.7" transform="rotate(-90 100.6 43.7)">2</text>
<text x="131.1" y="43.7" transform="rotate(-90 131.1 43.7)">2</text>
<text x="161.5" y="43.7" transform="rotate(-90 161.5 43.7)">2</text>
<text x="192" y="43.7" transform="rotate(-90 192 43.7)">2</text>
<text x="222.5" y="43.7" transform="rotate(-90 222.5 43.7)">2</text>
<text x="253" y="43.7" transform="rotate(-90 253 43.7)">2</text>
<text x="32.5" y="48">4</text>
<text x="32.5" y="50.5">5</text>
<text x="32.5" y="53.1">6</text>
<text x="60" y="50.5">10</text>
<text x="60" y="53.1">11</text>
<text x="60.5" y="48">9</text>
<text x="60" y="55.6">12</text>
<text x="60" y="58.2">13</text>
<text x="60" y="60.7">14</text>
<text x="60" y="63.2">15</text>
<text x="60" y="65.8">16</text>
<text x="32.1" y="70.9">23</text>
<text x="60" y="68.3">17</text>
<text x="60" y="70.9">18</text>
<text x="32.1" y="73.4">24</text>
<text x="32.1" y="75.9">25</text>
<text x="60" y="75.9">20</text>
<text x="60" y="73.4">19</text>
<text x="100.6" y="75.4" transform="rotate(-90 100.6 75.4)">3</text>
<text x="131.1" y="75.4" transform="rotate(-90 131.1 75.4)">3</text>
<text x="161.5" y="75.4" transform="rotate(-90 161.5 75.4)">3</text>
<text x="192" y="75.4" transform="rotate(-90 192 75.4)">3</text>
<text x="222.5" y="75.4" transform="rotate(-90 222.5 75.4)">3</text>
<text x="253" y="75.4" transform="rotate(-90 253 75.4)">3</text>
<text x="32.1" y="78.5">26</text>
<text x="32.1" y="81">27</text>
<text x="60" y="78.5">21</text>
<text x="60" y="81">22</text>
<text x="93.6" y="80.3">1</text>
<text x="100.6" y="83" transform="rotate(-90 100.6 83)">2</text>
<text x="124.1" y="80.3">1</text>
<text x="131.1" y="83" transform="rotate(-90 131.1 83)">2</text>
<text x="154.6" y="80.3">1</text>
<text x="161.5" y="83" transform="rotate(-90 161.5 83)">2</text>
<text x="185.1" y="80.3">1</text>
<text x="192" y="83" transform="rotate(-90 192 83)">2</text>
<text x="215.5" y="80.3">1</text>
<text x="222.5" y="83" transform="rotate(-90 222.5 83)">2</text>
<text x="246" y="80.3">1</text>
<text x="253" y="83" transform="rotate(-90 253 83)">2</text>
<text x="10.4" y="85.6">B</text>
<text x="267.8" y="85.6">B</text>
<text x="46.7" y="90.7" transform="rotate(-90 46.7 90.7)">1</text>
<text x="35.1" y="112.8">3</text>
<text x="51.8" y="112.8">Tab</text>
<text x="52.9" y="109">2</text>
<text x="93.6" y="119.6">1</text>
<text x="100.6" y="114.8" transform="rotate(-90 100.6 114.8)">3</text>
<text x="124.1" y="119.6">1</text>
<text x="131.1" y="114.8" transform="rotate(-90 131.1 114.8)">3</text>
<text x="154.6" y="119.6">1</text>
<text x="161.5" y="114.8" transform="rotate(-90 161.5 114.8)">3</text>
<text x="185.1" y="119.6">1</text>
<text x="192" y="114.8" transform="rotate(-90 192 114.8)">3</text>
<text x="44.2" y="122.4" transform="rotate(-90 44.2 122.4)">1</text>
<text x="100.6" y="122.4" transform="rotate(-90 100.6 122.4)">2</text>
<text x="131.1" y="122.4" transform="rotate(-90 131.1 122.4)">2</text>
<text x="161.5" y="122.4" transform="rotate(-90 161.5 122.4)">2</text>
<text x="192" y="122.4" transform="rotate(-90 192 122.4)">2</text>
<text x="10.4" y="135.6">C</text>
<text x="35.7" y="136.9">1</text>
<text x="66.2" y="136.9">1</text>
<text x="267.8" y="135.6">C</text>
<text x="35.7" y="139.4">2</text>
<text x="35.7" y="142">3</text>
<text x="66.2" y="139.4">2</text>
<text x="66.2" y="142">3</text>
<text x="87.8" y="142">1</text>
<text x="35.7" y="144.5">4</text>
<text x="35.7" y="147.1">5</text>
<text x="35.7" y="149.6">6</text>
<text x="66.2" y="144.5">4</text>
<text x="66.2" y="147.1">5</text>
<text x="66.2" y="149.6">6</text>
<text x="87.8" y="144.5">2</text>
<text x="87.8" y="147.1">3</text>
<text x="87.8" y="149.6">4</text>
<text x="35.7" y="152.1">7</text>
<text x="35.7" y="154.7">8</text>
<text x="66.2" y="152.1">7</text>
<text x="66.2" y="154.7">8</text>
<text x="87.8" y="152.1">5</text>
<text x="87.8" y="154.7">6</text>
<text x="35.2" y="159.8">10</text>
<text x="35.7" y="157.2">9</text>
<text x="65.7" y="159.8">10</text>
<text x="66.2" y="157.2">9</text>
<text x="87.8" y="157.2">7</text>
<text x="87.8" y="159.8">8</text>
<text x="35.2" y="162.3">11</text>
<text x="35.2" y="164.8">12</text>
<text x="35.2" y="167.4">13</text>
<text x="65.7" y="162.3">11</text>
<text x="65.7" y="164.8">12</text>
<text x="65.7" y="167.4">13</text>
<text x="87.3" y="164.8">10</text>
<text x="87.8" y="162.3">9</text>
<text x="35.2" y="169.9">14</text>
<text x="35.2" y="172.5">15</text>
<text x="65.7" y="169.9">14</text>
<text x="65.7" y="172.5">15</text>
<text x="35.2" y="175">16</text>
<text x="35.2" y="177.5">17</text>
<text x="65.7" y="175">16</text>
<text x="65.7" y="177.5">17</text>
<text x="87.8" y="175">1</text>
<text x="87.8" y="177.5">2</text>
<text x="10.4" y="185.6">D</text>
<text x="35.2" y="185.2">20</text>
<text x="35.2" y="180.1">18</text>
<text x="35.2" y="182.6">19</text>
<text x="65.7" y="185.2">20</text>
<text x="65.7" y="180.1">18</text>
<text x="65.7" y="182.6">19</text>
<text x="87.8" y="180.1">3</text>
<text x="87.8" y="182.6">4</text>
<text x="87.8" y="185.2">5</text>
<text x="267.8" y="185.6">D</text>
<text x="35.2" y="187.7">21</text>
<text x="35.2" y="190.2">22</text>
<text x="65.7" y="187.7">21</text>
<text x="65.7" y="190.2">22</text>
<text x="87.8" y="187.7">6</text>
<text x="87.8" y="190.2">7</text>
<text x="35.2" y="192.8">23</text>
<text x="35.2" y="195.3">24</text>
<text x="35.2" y="197.9">25</text>
<text x="65.7" y="192.8">23</text>
<text x="65.7" y="195.3">24</text>
<text x="65.7" y="197.9">25</text>
<text x="87.3" y="197.9">10</text>
<text x="87.8" y="192.8">8</text>
<text x="87.8" y="195.3">9</text>
<text x="35" y="205.5">1</text>
<text x="85" y="205.5">2</text>
<text x="135" y="205.5">3</text>
<text x="185" y="205.5">4</text>
<text x="235" y="205.5">5</text>
</g>
<g font-size="1.8" fill="#008484">
<text x="97" y="14.8">+24V</text>
<text x="127.5" y="14.8">+24V</text>
<text x="157.9" y="14.8">+24V</text>
<text x="188.4" y="14.8">+24V</text>
<text x="218.9" y="14.8">+24V</text>
<text x="249.4" y="14.8">+24V</text>
<text x="44.7" y="18.6">+3.3V</text>
<text x="86.6" y="19.9">+3.3V</text>
<text x="99.2" y="22.1">D1</text>
<text x="117" y="19.9">+3.3V</text>
<text x="129.7" y="22.1">D2</text>
<text x="147.5" y="19.9">+3.3V</text>
<text x="160.2" y="22.1">D3</text>
<text x="178" y="19.9">+3.3V</text>
<text x="190.7" y="22.1">D4</text>
<text x="208.5" y="19.9">+3.3V</text>
<text x="221.1" y="22.1">D5</text>
<text x="239" y="19.9">+3.3V</text>
<text x="251.6" y="22.1">D6</text>
<text x="17.3" y="28.5">C1</text>
<text x="31.9" y="28.5">C2</text>
<text x="100.4" y="27.2">ZHCS506TA</text>
<text x="130.8" y="27.2">ZHCS506TA</text>
<text x="161.3" y="27.2">ZHCS506TA</text>
<text x="191.8" y="27.2">ZHCS506TA</text>
<text x="222.3" y="27.2">ZHCS506TA</text>
<text x="252.8" y="27.2">ZHCS506TA</text>
<text x="17.5" y="33.6">0.1uF</text>
<text x="32.1" y="33.6">0.1uF</text>
<text x="83.5" y="33.6">10K</text>
<text x="90.3" y="33.6">R1</text>
<text x="113.9" y="33.6">10K</text>
<text x="120.8" y="33.6">R2</text>
<text x="144.4" y="33.6">10K</text>
<text x="151.3" y="33.6">R3</text>
<text x="174.9" y="33.6">10K</text>
<text x="181.8" y="33.6">R4</text>
<text x="205.4" y="33.6">10K</text>
<text x="212.2" y="33.6">R5</text>
<text x="235.9" y="33.6">10K</text>
<text x="242.7" y="33.6">R6</text>
<text x="47.6" y="40.3" transform="rotate(-90 47.6 40.3)">VCC</text>
<text x="36.6" y="43.8">BLANK</text>
<text x="36.6" y="46.4">XLAT</text>
<text x="52.7" y="43.8">OUT0</text>
<text x="52.7" y="46.4">OUT1</text>
<text x="89.6" y="43.7">AO3422</text>
<text x="100.4" y="42.5">Q1</text>
<text x="120.1" y="43.7">AO3422</text>
<text x="130.9" y="42.5">Q2</text>
<text x="150.5" y="43.7">AO3422</text>
<text x="161.4" y="42.5">Q3</text>
<text x="181" y="43.7">AO3422</text>
<text x="191.9" y="42.5">Q4</text>
<text x="211.5" y="43.7">AO3422</text>
<text x="222.4" y="42.5">Q5</text>
<text x="242" y="43.7">AO3422</text>
<text x="252.8" y="42.5">Q6</text>
<text x="36.6" y="48.9">SCLK</text>
<text x="36.6" y="51.4">SIN</text>
<text x="36.6" y="54">VPRG</text>
<text x="52.7" y="48.9">OUT2</text>
<text x="52.7" y="51.4">OUT3</text>
<text x="52.7" y="54">OUT4</text>
<text x="52.7" y="56.5">OUT5</text>
<text x="52.7" y="59.1">OUT6</text>
<text x="86.6" y="59.2">+3.3V</text>
<text x="97" y="54.2">+24V</text>
<text x="117" y="59.2">+3.3V</text>
<text x="127.5" y="54.2">+24V</text>
<text x="147.5" y="59.2">+3.3V</text>
<text x="157.9" y="54.2">+24V</text>
<text x="178" y="59.2">+3.3V</text>
<text x="188.4" y="54.2">+24V</text>
<text x="208.5" y="59.2">+3.3V</text>
<text x="218.9" y="54.2">+24V</text>
<text x="239" y="59.2">+3.3V</text>
<text x="249.4" y="54.2">+24V</text>
<text x="16.7" y="63">+3.3V</text>
<text x="52.7" y="61.6">OUT7</text>
<text x="52.7" y="64.1">OUT8</text>
<text x="99.2" y="61.5">D7</text>
<text x="129.7" y="61.5">D8</text>
<text x="160.2" y="61.5">D9</text>
<text x="191.4" y="61.5">D10</text>
<text x="221.9" y="61.5">D11</text>
<text x="252.4" y="61.5">D12</text>
<text x="13.6" y="70.4">10K</text>
<text x="21.2" y="70.4">R18</text>
<text x="36.6" y="71.8">XERR</text>
<text x="51.7" y="69.2">OUT10</text>
<text x="51.7" y="71.8">OUT11</text>
<text x="52.7" y="66.7">OUT9</text>
<text x="100.4" y="66.6">ZHCS506TA</text>
<text x="130.8" y="66.6">ZHCS506TA</text>
<text x="161.3" y="66.6">ZHCS506TA</text>
<text x="191.8" y="66.6">ZHCS506TA</text>
<text x="222.3" y="66.6">ZHCS506TA</text>
<text x="252.8" y="66.6">ZHCS506TA</text>
<text x="36.6" y="74.3">SOUT</text>
<text x="36.6" y="76.8">GSCLK</text>
<text x="51.7" y="76.8">OUT13</text>
<text x="51.7" y="74.3">OUT12</text>
<text x="83.5" y="72.9">10K</text>
<text x="90.3" y="72.9">R7</text>
<text x="113.9" y="72.9">10K</text>
<text x="120.8" y="72.9">R8</text>
<text x="144.4" y="72.9">10K</text>
<text x="151.3" y="72.9">R9</text>
<text x="174.9" y="72.9">10K</text>
<text x="182.5" y="72.9">R10</text>
<text x="205.4" y="72.9">10K</text>
<text x="213" y="72.9">R11</text>
<text x="235.9" y="72.9">10K</text>
<text x="243.5" y="72.9">R12</text>
<text x="36.6" y="79.4">DCPRG</text>
<text x="36.6" y="81.9">IREF</text>
<text x="51.7" y="79.4">OUT14</text>
<text x="51.7" y="81.9">OUT15</text>
<text x="89.6" y="83.1">AO3422</text>
<text x="100.4" y="81.8">Q7</text>
<text x="120.1" y="83.1">AO3422</text>
<text x="130.9" y="81.8">Q8</text>
<text x="150.5" y="83.1">AO3422</text>
<text x="161.4" y="81.8">Q9</text>
<text x="181" y="83.1">AO3422</text>
<text x="192" y="81.8">Q10</text>
<text x="211.5" y="83.1">AO3422</text>
<text x="222.5" y="81.8">Q11</text>
<text x="242" y="83.1">AO3422</text>
<text x="253" y="81.8">Q12</text>
<text x="24.9" y="89.5">2.2k</text>
<text x="32.7" y="89.5">R17</text>
<text x="47.6" y="86.6" transform="rotate(-90 47.6 86.6)">GND</text>
<text x="97" y="93.5">+24V</text>
<text x="127.5" y="93.5">+24V</text>
<text x="157.9" y="93.5">+24V</text>
<text x="188.4" y="93.5">+24V</text>
<text x="86.6" y="98.6">+3.3V</text>
<text x="100" y="100.9">D13</text>
<text x="117" y="98.6">+3.3V</text>
<text x="130.5" y="100.9">D14</text>
<text x="147.5" y="98.6">+3.3V</text>
<text x="160.9" y="100.9">D15</text>
<text x="178" y="98.6">+3.3V</text>
<text x="191.4" y="100.9">D16</text>
<text x="17.4" y="106.2">+5V</text>
<text x="67.5" y="106.2">+3.3V</text>
<text x="100.4" y="106">ZHCS506TA</text>
<text x="130.8" y="106">ZHCS506TA</text>
<text x="161.3" y="106">ZHCS506TA</text>
<text x="191.8" y="106">ZHCS506TA</text>
<text x="39.1" y="113.7">VIN</text>
<text x="44.9" y="109.9">VOUT</text>
<text x="44.9" y="113.7">VOUT</text>
<text x="83.5" y="112.3">10K</text>
<text x="91.1" y="112.3">R13</text>
<text x="113.9" y="112.3">10K</text>
<text x="121.6" y="112.3">R14</text>
<text x="144.4" y="112.3">10K</text>
<text x="150.8" y="112.3">R15</text>
<text x="174.9" y="112.3">10K</text>
<text x="182.5" y="112.3">R16</text>
<text x="28.7" y="118.7">C3</text>
<text x="45.1" y="118.4" transform="rotate(-90 45.1 118.4)">GND</text>
<text x="63" y="118.7">C4</text>
<text x="28.7" y="123.7">1uF</text>
<text x="63" y="123.7">1uF</text>
<text x="89.6" y="122.5">AO3422</text>
<text x="100.6" y="121.2">Q13</text>
<text x="120.1" y="122.5">AO3422</text>
<text x="131.1" y="121.2">Q14</text>
<text x="150.5" y="122.5">AO3422</text>
<text x="161.5" y="121.2">Q15</text>
<text x="181" y="122.5">AO3422</text>
<text x="192" y="121.2">Q16</text>
<text x="15.7" y="136.7">+24V</text>
<text x="38.3" y="135.2">P1</text>
<text x="46.2" y="136.7">+24V</text>
<text x="68.8" y="135.2">P2</text>
<text x="79.2" y="136.7">+24V</text>
<text x="90.4" y="140.3">P3</text>
<text x="141.4" y="144.3">+24V</text>
<text x="108.7" y="151.7">C5</text>
<text x="120.1" y="151.7">C6</text>
<text x="130.3" y="151.7">C7</text>
<text x="141.7" y="151.7">C8</text>
<text x="94.5" y="159.3" transform="rotate(-90 94.5 159.3)">CONN_01X10</text>
<text x="108.9" y="156.8">0.1uF</text>
<text x="120.3" y="156.8">0.1uF</text>
<text x="130.5" y="156.8">0.1uF</text>
<text x="141.9" y="156.8">0.1uF</text>
<text x="90.4" y="173.3">P4</text>
<text x="127.2" y="171">+3.3V</text>
<text x="42.5" y="174.3" transform="rotate(-90 42.5 174.3)">CONN_01X25_1</text>
<text x="72.9" y="174.3" transform="rotate(-90 72.9 174.3)">CONN_01X25_2</text>
<text x="121.5" y="178.4">C10</text>
<text x="130.3" y="178.4">C9</text>
<text x="121.6" y="183.4">0.1uF</text>
<text x="130.5" y="183.4">0.1uF</text>
<text x="46.7" y="187.5">+5V</text>
<text x="94.5" y="192.3" transform="rotate(-90 94.5 192.3)">CONN_01X10</text>
</g>
</svg>
